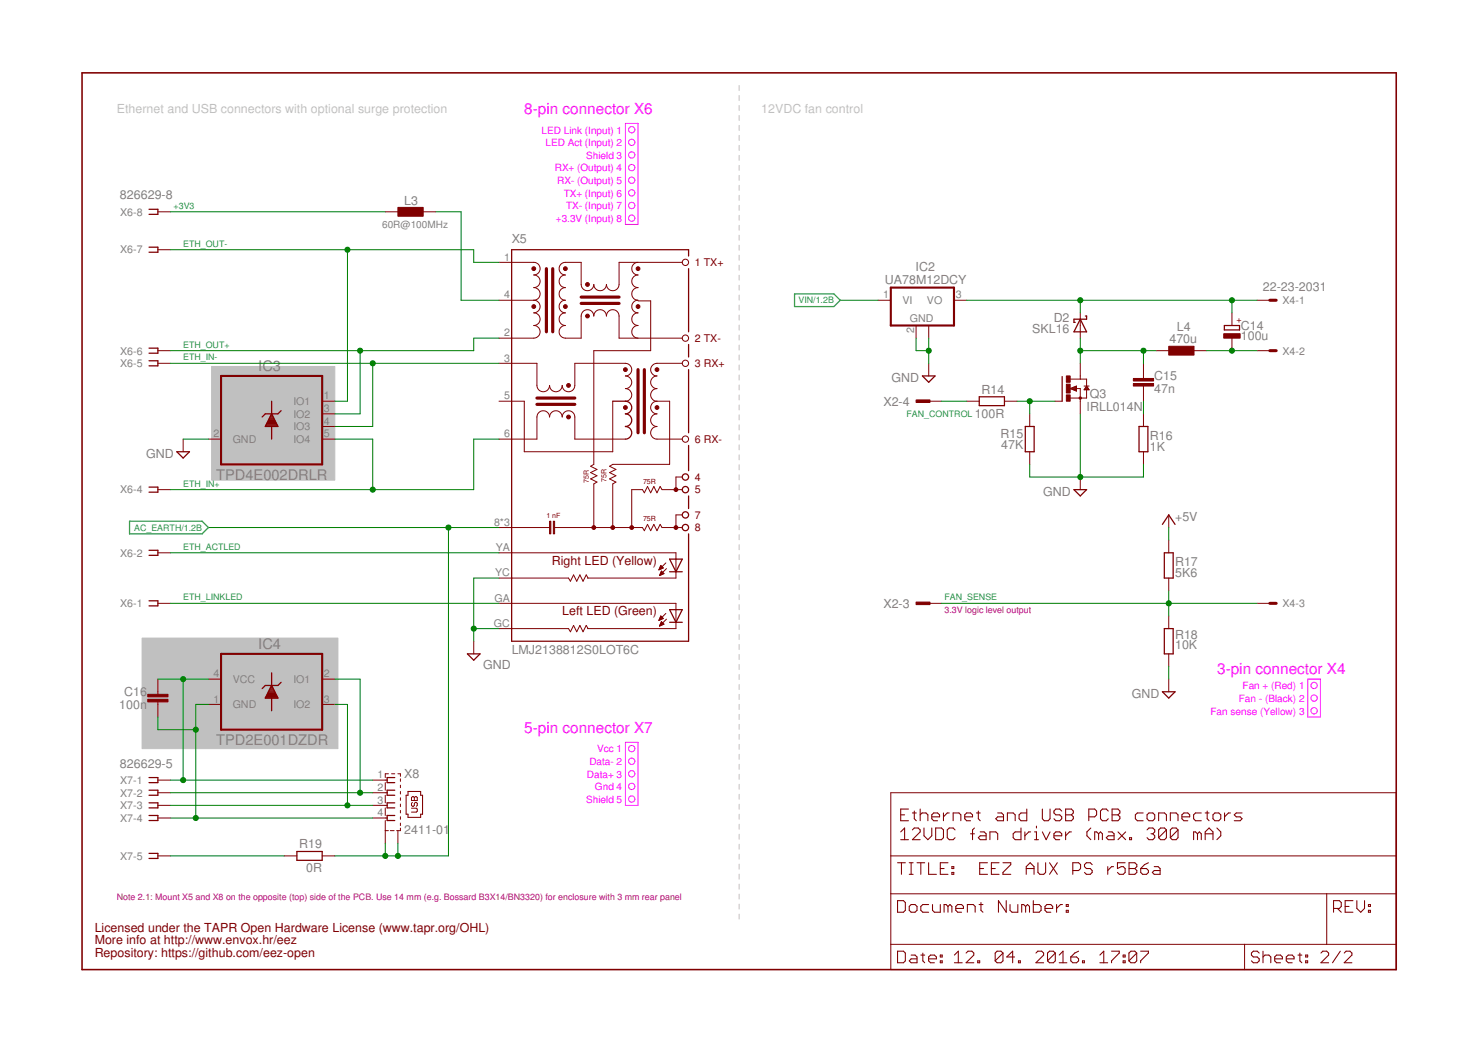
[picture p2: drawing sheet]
<svg xmlns="http://www.w3.org/2000/svg" width="297mm" height="210mm" viewBox="0 0 297 210" stroke-linecap="round" stroke-linejoin="round" font-family="sans-serif">
<g fill="none" stroke="#c0c0c0" stroke-width=".2">
<path d="M148.5 17.2v1M148.5 19.2v1M148.5 21.2v1M148.5 23.2v1M148.5 25.2v1M148.5 27.2v1M148.5 29.2v1M148.5 31.2v1M148.5 33.3v.9M148.5 35.3v1M148.5 37.3v1M148.5 39.3v1"/>
<path d="M148.5 41.3v1M148.5 43.3v1M148.5 45.3v1M148.5 47.3v1M148.5 49.3v1M148.5 51.3v1M148.5 53.3v1M148.5 55.3v1M148.5 57.3v1M148.5 59.3v1M148.5 61.3v1.1M148.5 63.4v1"/>
<path d="M148.5 65.4v1M148.5 67.4v1M148.5 69.4v1M148.5 71.4v1M148.5 73.4v1M148.5 75.4v1M148.5 77.4v1M148.5 79.4v1M148.5 81.4v1M148.5 83.4v1M148.5 85.4v1M148.5 87.4v1.1"/>
<path d="M148.5 89.5v.9M148.5 91.5v1M148.5 93.5v1M148.5 95.5v1M148.5 97.5v1M148.5 99.5v1M148.5 101.5v1M148.5 103.5v1M148.5 105.5v1M148.5 107.5v1M148.5 109.5v1M148.5 111.5v1"/>
<path d="M148.5 113.5v1M148.5 115.5v1M148.5 117.5v1.1M148.5 119.5v1.1M148.5 121.6v1M148.5 123.6v1M148.5 125.6v1M148.5 127.6v1M148.5 129.6v1M148.5 131.6v1M148.5 133.6v1M148.5 135.6v1"/>
<path d="M148.5 137.6v1M148.5 139.6v1M148.5 141.6v1M148.5 143.6v1.1M148.5 145.6v1M148.5 147.7v1M148.5 149.7v1M148.5 151.7v1M148.5 153.7v1M148.5 155.7v1M148.5 157.7v1M148.5 159.7v1"/>
<path d="M148.5 161.7v1M148.5 163.7v1M148.5 165.7v1M148.5 167.7v1M148.5 169.7v1M148.5 171.7v1M148.5 173.7v1.1M148.5 175.7v1.1M148.5 177.8v1M148.5 179.8v1M148.5 181.8v1M148.5 183.8v1"/>
</g>
<g fill="#c0c0c0" stroke="#c0c0c0" stroke-width=".2">
<path d="M42.5 73.7h24.8v22.8h-24.8z"/>
<path d="M28.6 128.3h39.3v22.2h-39.3z"/>
</g>
<g fill="none" stroke="#800000" stroke-width=".21">
<path d="M82 159.1h2.5v.8h.4v3.8h-.4v.6h-2.5v-.6h-.4v-3.8h.4zM180.4 173.5h1.5M181 163.8h.8M181 167.3l.8-.8v2.3M181 168.8h1.6M181.2 173.5v2.3M182.6 162.7h-1.6v2.3h1.6M182.7 173.5h.8M182.7 175.8h.8M183.1 173.5v2.3M183.4 163.4h.7M183.4 166.9l.3-.4h.8l.4 .4v.4l-1.5 1.5h1.5"/>
<path d="M183.7 163.1v1.5l.4 .4M184.3 173.5h1.5M184.9 163.8l.4-.4h.8l.4 .4v1.2M184.9 162.7v2.3M185.1 173.5v2.3M185.7 166.5v1.5l.8 .8 .8-.8v-1.5M186.6 173.5v2.3h1.6M187.3 164.2h1.5v-.4l-.4-.4h-.8l-.3 .4v.8l.3 .4h.8M188 166.5h1.2l.4 .4v1.5l-.4 .4h-1.2zM189 174.6h.7M189.6 163.4v1.6M190.5 173.5h-1.5v2.3h1.5"/>
<path d="M190.8 163.4h-.4l-.8 .8M191.3 175.4h.4v.4h-.4zM191.3 174.2h.4v.4h-.4zM191.6 165v-1.6h1.1l.4 .4v1.2M191.9 166.9l-.3-.4h-.8l-.4 .4v1.5l.4 .4h.8l.3-.4M193.9 164.2h1.6v-.4l-.4-.4h-.8l-.4 .4v.8l.4 .4h.8M195.1 167.6h.7M195.8 166.5l-.3 .4v1.9M196.2 163.4h.8M196.6 163.1v1.5l.4 .4M196.9 174.6h.8M197 167.3h.8l.4 .3v1.2h-1.2l-.4-.4 .4-.4h1.2"/>
<path d="M198.5 173.5h-1.6v2.3h1.6M198.9 168.8v-1.5h1.2l.4 .3v1.2M199.2 174.6h.8M200.5 163.4h.8l.4 .4v1.2h-1.2l-.4-.4 .4-.4h1.2M200.8 173.5h-1.6v2.3h1.6M201.6 173.5h1.5v.3l-1.5 1.6v.4h1.5M202.5 165v-1.6h1.1l.4 .4v1.2M205.2 166.5v2.3h-1.2l-.4-.4v-.8l.4-.3h1.2M206 167.3v1.5M206.2 174.6h1.6M206.2 175.8v-1.6l.8-.7 .8 .7v1.6M206.4 162.7v2.3h-1.2l-.4-.4v-.8l.4-.4h1.2"/>
<path d="M207.1 167.3h-.3l-.8 .7M207.9 168.8h.8M207.9 167.3h.4v1.5M208.3 166.1v.4M208.6 173.5v1.9l.4 .4h.8l.3-.4v-1.9M209.5 162.7v1.9l.4 .4h.8l.3-.4v-1.9M209.5 167.3l.7 1.5 .8-1.5M210.9 173.5l1.6 2.3M211.8 168h1.6v-.4l-.4-.3h-.8l-.4 .3v.8l.4 .4h.8M212.5 173.5l-1.6 2.3M213.4 163.1l-.4-.4h-.8l-.4 .4v.3l.4 .4h.8l.4 .4v.4l-.4 .4h-.8l-.4-.4M214.2 162.7h1.1l.4 .4v.3l-.4 .4 .4 .4v.4l-.4 .4h-1.1z"/>
<path d="M214.2 163.8h1.1M214.2 167.3v1.5M215.3 167.3h-.4l-.7 .7M215.6 175h1.2l.4-.4v-.8l-.4-.3h-1.2v2.3M218.8 164.2h1.2l.4-.4v-.7l-.4-.4h-1.2v2.3M219.2 166.5l-.8 .8v.7l.8 .8M219.5 173.8l-.4-.3h-.8l-.3 .3v.4l.3 .4h.8l.4 .4v.4l-.4 .4h-.8l-.3-.4M220.8 167.6l-.4-.3h-.4v1.5M220.8 167.6v1.2M220.8 167.6l.4-.3 .4 .3v1.2M222.6 174.2v1.6M222.7 163.1l-.4-.4h-.7l-.4 .4v1.5l.4 .4h.7l.4-.4"/>
<path d="M222.7 167.3h.8l.4 .3v1.2h-1.2l-.4-.4 .4-.4h1.2M223.5 162.7h1.2l.4 .4v.3l-.4 .4 .4 .4v.4l-.4 .4h-1.2zM223.5 163.8h1.2M223.8 174.2h-.4l-.8 .8M224.7 167.3l1.5 1.5M226.1 173.5h-1.5v1.1l.7-.4h.4l.4 .4v.8l-.4 .4h-.7l-.4-.4M226.2 167.3l-1.5 1.5M226.9 173.5h1.2l.4 .3v.4l-.4 .4 .4 .4v.4l-.4 .4h-1.2zM226.9 174.6h1.2M227 168.4h.4v.4h-.4zM229.3 174.6h1.1l.4 .4v.4l-.4 .4h-.8l-.3-.4zM229.7 163.4h-1.1l-.4 .4v.8l.4 .4h1.1"/>
<path d="M230.5 166.9l.4-.4h.8l.4 .4v.4l-.4 .3M230.8 173.5l-.8 .3-.7 .8M230.9 163.4h.8l.4 .4v.8l-.4 .4h-.8l-.4-.4v-.8zM231.3 167.6h.4M231.7 167.6l.4 .4v.4l-.4 .4h-.8l-.4-.4M232 174.2h.7l.5 .4v1.2h-1.2l-.4-.4 .4-.4h1.2M232.9 165v-1.6h1.1l.4 .4v1.2M234.4 166.9l-.4-.4h-.7l-.4 .4v1.5M234.4 166.9v1.5l-.4 .4h-.7l-.4-.4M234.4 166.9l-1.5 1.5M235.2 165v-1.6h1.2l.3 .4v1.2M236.7 166.9l-.3-.4h-.8l-.4 .4v1.5"/>
<path d="M236.7 166.9v1.5l-.3 .4h-.8l-.4-.4M236.7 166.9l-1.5 1.5M237.5 164.2h1.6v-.4l-.4-.4h-.8l-.4 .4v.8l.4 .4h.8M240.7 167.6l-.4-.3h-.4v1.5M240.7 167.6v1.2M240.7 167.6l.3-.3 .4 .3v1.2M241.4 163.4h-1.1l-.4 .4v.8l.4 .4h1.1M242.2 163.4h.8M242.2 168.8v-1.5l.8-.8 .8 .8v1.5M242.2 167.6h1.6M242.6 163.1v1.5l.4 .4M243.8 163.8l.4-.4h.7l.4 .4v.8l-.4 .4h-.7l-.4-.4z"/>
<path d="M244.6 166.5l.7 .8v.7l-.7 .8M246.1 163.4v1.6M247.3 163.4h-.4l-.8 .8M249.6 163.4h-1.1l-.4 .4 .4 .4h.7l.4 .4-.4 .4h-1.1M180.4 181.1h1.2l.3 .4v1.5l-.3 .4h-1.2zM180.4 191.2h1.2l.3 .4v1.6l-.3 .4h-1.2zM182.7 182.2l.4-.3h.8l.4 .3v.8l-.4 .4h-.8l-.4-.4zM183.1 192h.8l.4 .4v1.2h-1.2l-.4-.4 .4-.4h1.2M185.1 192h.7M185.5 191.6v1.6l.3 .4M186.6 192.8h1.6v-.4l-.4-.4h-.8l-.4 .4v.8l.4 .4h.8M186.6 181.9h-1.1l-.4 .3v.8l.4 .4h1.1"/>
<path d="M187.4 181.9v1.1l.4 .4h1.2v-1.5M189 193.2h.4v.4h-.4zM189 192h.4v.4h-.4zM190.5 182.2l-.4-.3h-.4v1.5M190.5 182.2l.4-.3 .4 .3v1.2M190.5 182.2v1.2M191.8 193.6h1.6M191.8 192l.8-.8v2.4M192.1 182.6h1.5v-.4l-.3-.3h-.8l-.4 .3v.8l.4 .4h.8M194.2 191.6l.3-.4h.8l.4 .4v.4l-1.5 1.6h1.5M194.4 183.4v-1.5h1.2l.4 .3v1.2M196.5 193.2h.4v.4h-.4z"/>
<path d="M196.8 181.9h.7M197.1 181.5v1.5l.4 .4M201.6 191.6v1.6l-.4 .4h-.8l-.4-.4M201.6 191.6l-.4-.4h-.8l-.4 .4v1.6M201.6 191.6l-1.6 1.6M202.2 181.1v2.3l-1.5-2.3v2.3M203 181.9v1.1l.4 .4h1.2v-1.5M203.9 192.4h-1.6l1.2-1.2v2.4M204.7 193.2h.4v.4h-.4zM206.1 182.2l-.4-.3h-.4v1.5M206.1 182.2v1.2M206.1 182.2l.4-.3 .4 .3v1.2"/>
<path d="M207.7 181.1v2.3h1.2l.3-.4v-.8l-.3-.3h-1.2M208.2 191.6l.4-.4h.8l.3 .4v.4l-1.5 1.6h1.5M210 182.6h1.6v-.4l-.4-.3h-.8l-.4 .3v.8l.4 .4h.8M212.1 191.6l-1.6 1.6M212.1 191.6v1.6l-.4 .4h-.8l-.4-.4M212.1 191.6l-.4-.4h-.8l-.4 .4v1.6M212.3 181.9v1.5M212.9 193.6h1.5M212.9 192l.7-.8v2.4M213.5 181.9h-.4l-.8 .7M214.3 183h.4v.4h-.4zM214.3 181.9h.4v.3h-.4z"/>
<path d="M215.2 192.4h1.2l.4 .4v.4l-.4 .4h-.8l-.4-.4zM216.8 191.2l-.8 .4-.8 .8M217.6 193.2h.3v.4h-.3zM221 193.6h1.6M221 192l.8-.8v2.4M223.4 191.2h1.5v.4l-1.5 1.6v.4M225.7 193.2h.4v.4h-.4zM225.7 192h.4v.4h-.4zM228.5 191.6v1.6l-.4 .4h-.8l-.4-.4M228.5 191.6l-.4-.4h-.8l-.4 .4v1.6M228.5 191.6l-1.6 1.6M229.2 191.2h1.6v.4l-1.6 1.6v.4"/>
<path d="M253.1 191.6l-.4-.4h-.8l-.4 .4v.4l.4 .4h.8l.4 .4v.4l-.4 .4h-.8l-.4-.4M253.8 192.4l.4-.4h.8l.4 .4v1.2M253.8 191.2v2.4M256.2 192.8h1.5v-.4l-.4-.4h-.7l-.4 .4v.8l.4 .4h.7M258.5 192.8h1.6v-.4l-.4-.4h-.8l-.4 .4v.8l.4 .4h.8M260.9 192h.7M261.2 191.6v1.6l.4 .4M262.4 193.2h.4v.4h-.4zM262.4 192h.4v.4h-.4zM265.5 191.6l.4-.4h.7l.4 .4v.4l-1.5 1.6h1.5M268 182.6h1.2l.4-.4v-.7l-.4-.4h-1.2v2.3M268.8 182.6l.8 .8"/>
<path d="M269.4 191.2l-1.6 2.4M270.2 191.6l.3-.4h.8l.4 .4v.4l-1.5 1.6h1.5M270.3 182.2h.8M271.9 181.1h-1.6v2.3h1.6M272.7 181.1v1.5l.8 .8 .7-.8v-1.5M275 183h.4v.4h-.4zM275 181.9h.4v.3h-.4z"/>
</g>
<g fill="#800000" stroke="#800000" stroke-width=".2">
<path d="M234.9 69.6h5.1v1.8h-5.1z"/>
<path d="M227.8 76.1h4v.5h-4z"/>
<path d="M227.8 77.1h4v.5h-4z"/>
<path d="M214.3 79.4h.8v1.3h-.8z"/>
<path d="M214.3 75.6h.8v1.3h-.8z"/>
<path d="M214.3 77.2h.8v1.8h-.8z"/>
<path d="M110.4 104.8h.3v2.5h-.3z"/>
<path d="M111.2 104.8h.3v2.5h-.3z"/>
<path d="M80 41.7h5v1.8h-5z"/>
<path d="M245.9 67.1h3.3v.9h-3.3z"/>
<path d="M184.1 121.1h2.8v.5h-2.8z"/>
<path d="M184.1 80.4h2.8v.5h-2.8z"/>
<path d="M29.7 139.6h4.1v.5h-4.1z"/>
<path d="M29.7 140.6h4.1v.5h-4.1z"/>
</g>
<g fill="none" stroke="#800000" stroke-width=".2">
<path d="M31.7 42.6h2.6M31.7 50.2h2.6M77.4 42.6h2.6M85 42.6h2.6M100.3 52.7h7a1.27 1.27 0 0 1 1.3 1.3 1.27 1.27 0 0 1-1.3 1.3 1.27 1.27 0 0 1 1.3 1.3 1.27 1.27 0 0 1-1.3 1.2 1.27 1.27 0 0 1 1.3 1.3 1.27 1.27 0 0 1-1.3 1.3M128.2 52.7a1.27 1.27 0 0 0-1.2 1.3 1.27 1.27 0 0 0 1.2 1.3 1.27 1.27 0 0 0-1.2 1.3 1.27 1.27 0 0 0 1.2 1.2 1.27 1.27 0 0 0-1.2 1.3 1.27 1.27 0 0 0 1.2 1.3 1.27 1.27 0 0 0-1.2 1.2 1.27 1.27 0 0 0 1.2 1.3 1.27 1.27 0 0 0-1.2 1.3 1.27 1.27 0 0 0 1.2 1.2 1.27 1.27 0 0 0-1.2 1.3 1.27 1.27 0 0 0 1.2 1.3M137.1 52.7h-12.7v4.5a1.27 1.27 0 0 1-1.3 1.2 1.27 1.27 0 0 1-1.2-1.2 1.27 1.27 0 0 1-1.3 1.2 1.27 1.27 0 0 1-1.3-1.2 1.27 1.27 0 0 1-1.2 1.2 1.27 1.27 0 0 1-1.3-1.2v-4.5h-3.2a1.27 1.27 0 0 0-1.2 1.3 1.27 1.27 0 0 0 1.2 1.3 1.27 1.27 0 0 0-1.2 1.3 1.27 1.27 0 0 0 1.2 1.2 1.27 1.27 0 0 0-1.2 1.3 1.27 1.27 0 0 0 1.2 1.3 1.27 1.27 0 0 0-1.2 1.2 1.27 1.27 0 0 0 1.2 1.3 1.27 1.27 0 0 0-1.2 1.3 1.27 1.27 0 0 0 1.2 1.2 1.27 1.27 0 0 0-1.2 1.3 1.27 1.27 0 0 0 1.2 1.3h3.2v-4.5a1.27 1.27 0 0 1 1.3-1.2 1.27 1.27 0 0 1 1.2 1.2 1.27 1.27 0 0 1 1.3-1.2 1.27 1.27 0 0 1 1.3 1.2 1.27 1.27 0 0 1 1.2-1.2 1.27 1.27 0 0 1 1.3 1.2v4.5h12.7M31.7 70.5h2.6M31.7 73h2.6M100.3 73h7.6v4.5a1.27 1.27 0 0 0 1.3 1.3 1.27 1.27 0 0 0 1.2-1.3 1.27 1.27 0 0 0 1.3 1.3 1.27 1.27 0 0 0 1.3-1.3 1.27 1.27 0 0 0 1.3 1.3 1.27 1.27 0 0 0 1.2-1.3v-4.5h10.2a1.27 1.27 0 0 1 1.3 1.3 1.27 1.27 0 0 1-1.3 1.3 1.27 1.27 0 0 1 1.3 1.3 1.27 1.27 0 0 1-1.3 1.2 1.27 1.27 0 0 1 1.3 1.3 1.27 1.27 0 0 1-1.3 1.3M100.3 60.4h7M107.3 60.4a1.27 1.27 0 0 1 1.3 1.2 1.27 1.27 0 0 1-1.3 1.3 1.27 1.27 0 0 1 1.3 1.3 1.27 1.27 0 0 1-1.3 1.2 1.27 1.27 0 0 1 1.3 1.3 1.27 1.27 0 0 1-1.3 1.3h-7"/>
<path d="M128.2 60.5h2.6v10h-11.5v22.9l-.6 .3 1.3 .7-1.3 .6 1.3 .7-1.3 .6 1.3 .6-.7 .4v8.8M137.1 73h-5.1a1.27 1.27 0 0 0-1.2 1.3 1.27 1.27 0 0 0 1.2 1.3 1.27 1.27 0 0 0-1.2 1.3 1.27 1.27 0 0 0 1.2 1.2 1.27 1.27 0 0 0-1.2 1.3 1.27 1.27 0 0 0 1.2 1.3M176.5 60.4h2.5M184.1 65.4v2.6M186.6 65.4v2.6M186.6 73v2.6M191.7 60.4h2.6M215.1 78.1l1.2-.5v1zM215.1 76.2h3.3v1.4M215.2 78.2h1.1M215.2 78.1h1.1M215.5 78.3h.8"/>
<path d="M215.5 78h.8M215.8 78.4h.5M215.8 77.8h.5M216.1 78.5h.2M216.2 77.7h.1M216.2 78.1h.9v5.1M217.1 62.9v5.1M217.1 73v3.2M217.9 77.6h1M217.9 78.3h.9M218 78.2h.8M218.1 78.1h.6"/>
<path d="M218.2 78h.4M218.2 77.8h.3M218.3 77.7h.1M218.4 78.3v1.7h-3.3M218.4 77.6l.5 .8h-1zM229.8 73v3.1M229.8 77.6v3.1M232.3 70.5h2.6M240 70.5h2.5M247.6 62.9v2.5M247.6 68v2.5M252.7 70.5h2.5"/>
<path d="M252.7 60.4h2.5M31.7 98.4h2.6M36.8 88.3v2.5M41.9 88.3h2.5M64.7 80.7h2.6M64.7 88.3h2.6M64.7 83.2h2.6M64.7 85.7h2.6M100.3 88.3h7.6v-4.5a1.27 1.27 0 0 1 1.3-1.2 1.27 1.27 0 0 1 1.2 1.2 1.27 1.27 0 0 1 1.3-1.2 1.27 1.27 0 0 1 1.3 1.2 1.27 1.27 0 0 1 1.3-1.2 1.27 1.27 0 0 1 1.2 1.2v4.5h10.2M100.3 80.7h5.1v10.1h17.7v-10.1M132 80.7a1.27 1.27 0 0 0-1.2 1.2 1.27 1.27 0 0 0 1.2 1.3 1.27 1.27 0 0 0-1.2 1.3 1.27 1.27 0 0 0 1.2 1.2 1.27 1.27 0 0 0-1.2 1.3 1.27 1.27 0 0 0 1.2 1.3h5.1M132 80.7h2.6v12.7h-11.5l-.6 .3 1.3 .7-1.3 .6 1.3 .7-1.3 .6 1.3 .6-.7 .4v8.8"/>
<path d="M137.1 95.9h-1.3v2.5M137.1 98.4h-4l-.4-.6-.7 1.3-.6-1.3-.6 1.3-.7-1.3-.6 1.3-.4-.7h-2.1v7.7M186.6 80.7h2.6M194.3 80.7h2.5M201.9 80.7h2.5M206.9 83.2v2.5M206.9 90.8v2.6M212 80.7h1.5M217.1 95.9v2.5M229.8 83.2v2.5M229.8 90.8v2.6M31.7 111.1h2.6"/>
<path d="M100.3 116.2h14l.3 .7 .7-1.3 .6 1.3 .6-1.3 .7 1.3 .6-1.3 .4 .6M100.3 111.1h35.5v5.1h-17.7M100.3 106.1h10.1M111.5 106.1h17.6l.4 .6 .6-1.3 .7 1.3 .6-1.3 .6 1.3 .7-1.3 .4 .7h4M132.5 114.5h.1M132.5 114.4h.4M132.5 115.7h.1M132.6 114.3h.6M132.6 114.1h.6M132.6 115.6h.3M132.7 114h.4M132.7 115.5h.4"/>
<path d="M132.7 113.9h.3M132.7 115.3h.7M132.8 113.8h.1M132.8 115.2h.5M132.8 113.7l.5 .5-.9 .4zM132.8 115.1h.4M132.9 115h.2M132.9 114.9h.1M133.4 115.3l-.5-.5-.4 .9M133.4 115.3l-.9 .4M133.8 113.2l-1.4 1.4M133.9 114.3l-1.4 1.4"/>
<path d="M137.1 103.5h-1.3v2.6M234.9 103.5v2.6M234.9 108.6v2.5M234.9 116.2v2.6M31.7 121.3h2.6M31.7 136.5v3.1M41.9 136.5h2.5M64.7 136.5h2.6M95.2 128.9v2.6M100.3 121.3h35.5v5.1h-17.7M100.3 126.4h14l.3 .6 .7-1.2 .6 1.2 .6-1.2 .7 1.2 .6-1.2 .4 .6M132.5 124.6h.2"/>
<path d="M132.5 124.5h.4M132.6 124.4h.6M132.6 125.8h.1M132.6 124.3h.6M132.6 125.7h.3M132.7 124.1h.4M132.7 125.6h.5M132.7 124h.3M132.7 125.5h.7M132.8 123.9h.1M132.8 125.3h.5M132.8 123.8l.5 .6-.9 .3z"/>
<path d="M132.8 125.2h.4M132.9 125.1h.2M132.9 125l-.4 .9M132.9 125l.5 .5-.9 .4M132.9 125h.1M133.8 123.3l-1.4 1.4M133.9 124.5l-1.4 1.4M186.6 121.3h2.6M234.9 123.8v2.6M234.9 131.5v2.5M234.9 136.5v2.6M252.7 121.3h2.5"/>
<path d="M31.7 159.4h2.6M31.7 156.8h2.6M31.7 141.1v3.1M41.9 141.6h2.5M64.7 141.6h2.6M74.9 159.4h2.9M74.9 156.8h2.9M77.4 157.4v1.5M77.4 159.9v1.5M78.1 155.6h-.7v.7M78.7 155.6h.6M80 155.6h.5v.5"/>
<path d="M80.5 156.6v.5M80.5 157.9v.5M80.5 159.1v.5M179 159.4h101.6v35.5h-101.6zM31.7 164.5h2.6M31.7 161.9h2.6M31.7 172.1h2.6M57.1 172.1h2.6M64.7 172.1h2.6M74.9 164.5h2.9M74.9 161.9h2.9M77.4 167h.7"/>
<path d="M77.4 162.4v1.6M77.4 165v4.5M78.4 167h.8M80 167v2.5M80.5 166.5v.5h-.8M80.5 160.4v.5M80.5 161.7v.5M80.5 162.9v.5M80.5 164.2v.5M80.5 165.5v.5M82.7 162.5h1l.2 .2v.4l-.2 .2h-1M82.7 160.4l.2-.2 .4 .2 .4-.2 .2 .2v.6h-1.2z"/>
<path d="M82.9 161.3l-.2 .2v.4l.4 .2 .2-.2v-.4l.4-.2 .2 .2v.4l-.2 .2M83.3 160.4v.6M179 172.1h101.6M179 179.7h101.6M266.6 179.7v10.2M179 189.9h101.6M250.1 189.9v5"/>
<circle cx="137.8" cy="52.7" r=".64"/>
<circle cx="137.8" cy="68" r=".64"/>
<circle cx="137.8" cy="73" r=".64"/>
<circle cx="137.8" cy="88.3" r=".64"/>
</g>
<path d="M255.2 60.4h1.3M255.2 70.5h1.3M255.2 121.3h1.3" fill="none" stroke="#800000" stroke-width=".61"/>
<g fill="none" stroke="#800000" stroke-width=".25">
<path d="M30 42.1h1.7v1h-1.7M30 49.7h1.7v1h-1.7M138.4 51.5v-1.3h-35.6v78.7h35.6v-21.6M138.4 54v12.7M30 70h1.7v1h-1.7M30 72.5h1.7v1.1h-1.7M138.4 69.3v2.5M138.4 74.3v12.7M185.4 75.6h2.5l-1.3 1.3zM196.8 79.8h5.1v1.8h-5.1zM213.5 75.7v5M217.1 64.2l1.3 2.5h-2.6z"/>
<path d="M218.1 63.5h.3v.7h-2.6v.6h.3M246.1 65.4h3v.9h-3zM30 97.9h1.7v1.1h-1.7M35.5 90.8h2.6l-1.3 1.3zM53.4 85.6h2.4M53.5 85.4h2.2M53.6 85.2h2M53.7 85h1.8M53.8 84.7h1.6M53.9 84.5h1.3M54 84.3h1.1M54.1 84.1h.9"/>
<path d="M54.3 83.8h.6M54.4 83.6h.4M54.5 83.4h.2M54.6 83.2l1.3 2.5h-2.6zM54.6 80.7v2.5M54.6 85.7v2.6M56.5 82.6l-.6 .6h-2.6l-.6 .6M123.1 80.7h2.6a1.27 1.27 0 0 1 1.3 1.2 1.27 1.27 0 0 1-1.3 1.3 1.27 1.27 0 0 1 1.3 1.3 1.27 1.27 0 0 1-1.3 1.2 1.27 1.27 0 0 1 1.3 1.3 1.27 1.27 0 0 1-1.3 1.3M138.4 89.6v5M138.4 99.7v2.6M206.1 85.7h1.7v5.1h-1.7zM215.8 98.4h2.6l-1.3 1.3z"/>
<path d="M228.9 85.7h1.8v5.1h-1.8zM30 110.6h1.7v1.1h-1.7M134.6 112.4h2.5l-1.3 2.6zM134.6 115h2.5M233.6 105.4l1.3-1.9 1.3 1.9M234 111.1h1.8v5.1h-1.8zM30 120.8h1.7v1h-1.7M53.6 139.8h2M53.7 139.6h1.8M53.8 139.4h1.6M53.9 139.2h1.4M54 139h1.2"/>
<path d="M54.1 138.7h.9M54.2 138.5h.7M54.3 138.3h.5M54.5 138.1h.2M54.6 135.3v2.5M54.6 137.8l1.3 2.6h-2.6zM56.5 137.2l-.6 .6h-2.6l-.6 .7M93.9 131.5h2.6l-1.3 1.2zM134.6 122.6h2.5l-1.3 2.5zM134.6 125.1h2.5M233.6 139.1h2.6l-1.3 1.3zM234 126.4h1.8v5.1h-1.8z"/>
<path d="M30 156.3h1.7v1.1h-1.7M30 158.9h1.7v1h-1.7M53.3 140.3h2.5M53.4 140.1h2.3M54.6 140.4v2.5M79.3 156.3h-1.5v1.1h1.5M79.3 158.9h-1.5v1h1.5M30 161.4h1.7v1h-1.7M30 164h1.7v1h-1.7M30 171.6h1.7v1h-1.7M59.7 171.2h5v1.8h-5zM79.3 161.4h-1.5v1h1.5"/>
<path d="M79.3 164h-1.5v1h1.5"/>
<circle cx="137.8" cy="98.4" r=".64"/>
<circle cx="137.8" cy="95.9" r=".64"/>
<circle cx="137.8" cy="103.5" r=".64"/>
<circle cx="137.8" cy="106.1" r=".64"/>
</g>
<g fill="none" stroke="#800000" stroke-width=".42">
<path d="M179 57.8h12.7v7.6h-12.7zM44.4 75.6h20.3v17.8h-20.3zM44.4 131.5h20.3v15.2h-20.3z"/>
<circle cx="217.1" cy="80" r=".13"/>
</g>
<path d="M109.8 54v12.7M111.1 54v12.7M116.8 59.7h7.6M116.8 61h7.6M128.2 74.3v12.7M129.5 74.3v12.7M107.9 81.3h7.6M107.9 80h7.6" fill="none" stroke="#800000" stroke-width=".63"/>
<g fill="#800000" stroke="#800000" stroke-width=".2">
<circle cx="107.3" cy="54" r=".38"/>
<circle cx="107.3" cy="61.6" r=".38"/>
<circle cx="113.6" cy="54" r=".38"/>
<circle cx="113.6" cy="61.6" r=".38"/>
<circle cx="118.1" cy="63.5" r=".38"/>
<circle cx="118.1" cy="57.2" r=".38"/>
<circle cx="132" cy="74.3" r=".38"/>
<circle cx="132" cy="81.9" r=".38"/>
<circle cx="125.7" cy="74.3" r=".38"/>
<circle cx="125.7" cy="81.9" r=".38"/>
<circle cx="114.3" cy="83.8" r=".38"/>
<circle cx="114.3" cy="77.5" r=".38"/>
<circle cx="123.1" cy="106.1" r=".38"/>
<circle cx="119.3" cy="106.1" r=".38"/>
<circle cx="127" cy="106.1" r=".38"/>
<circle cx="135.8" cy="106.1" r=".38"/>
<circle cx="135.8" cy="98.4" r=".38"/>
<circle cx="128.2" cy="54" r=".38"/>
<circle cx="128.2" cy="61.6" r=".38"/>
</g>
<path d="M16.5 14.6h264.1v180.3h-264.1z" fill="none" stroke="#800000" stroke-width=".32"/>
<g fill="none" stroke="#008000" stroke-width=".2">
<path d="M34.3 50.2h60.9v2.5h5.1M34.3 42.6h43.1M69.8 50.2v30.5h-2.5M87.6 42.6h5.1v17.8h7.6M34.3 73h66M72.4 70.5v12.7h-5.1M74.9 73v12.7h-7.6M100.3 68h-5.1v2.5h-60.9M168.9 60.4h7.6M184.1 68v2.5h2.5M186.6 68v5M194.3 60.4h58.4"/>
<path d="M217.1 60.4v2.5M217.1 68v5M217.1 70.5h15.2M229.8 70.5v2.5M242.5 70.5h10.2M247.6 60.4v2.5M36.8 88.3h5.1M67.3 88.3h7.6v10.1M100.3 88.3h-5.1v10.1h-60.9M189.2 80.7h5.1M204.4 80.7h7.6M206.9 93.4v2.5h22.9v-2.5"/>
<path d="M206.9 80.7v2.5M217.1 83.2v12.7M229.8 80.7v2.5M34.3 111.1h66M41.9 106.1h58.4M90.1 106.1v66h-22.8M100.3 116.2h-5.1v12.7M234.9 106.1v2.5M234.9 118.8v5M31.7 136.5h10.2M34.3 121.3h66M36.8 136.5v20.3"/>
<path d="M67.3 136.5h5.1v22.9M95.2 126.4h5.1M189.2 121.3h63.5M234.9 134v2.5M31.7 144.2v2.5h7.6M34.3 156.8h40.6M34.3 159.4h40.6M41.9 141.6h-2.6v22.9M67.3 141.6h2.5v20.3M34.3 172.1h22.8M34.3 161.9h40.6M34.3 164.5h40.6"/>
<path d="M77.4 169.5v2.6M80 169.5v2.6"/>
</g>
<g fill="#008000" stroke="#008000" stroke-width=".2">
<circle cx="217.1" cy="95.9" r=".51"/>
<circle cx="186.6" cy="70.5" r=".51"/>
<circle cx="95.2" cy="126.4" r=".51"/>
<circle cx="80" cy="172.1" r=".51"/>
<circle cx="77.4" cy="172.1" r=".51"/>
<circle cx="90.1" cy="106.1" r=".51"/>
<circle cx="69.8" cy="50.2" r=".51"/>
<circle cx="72.4" cy="70.5" r=".51"/>
<circle cx="74.9" cy="98.4" r=".51"/>
<circle cx="74.9" cy="73" r=".51"/>
<circle cx="206.9" cy="80.7" r=".51"/>
<circle cx="217.1" cy="70.5" r=".51"/>
<circle cx="229.8" cy="70.5" r=".51"/>
<circle cx="217.1" cy="60.4" r=".51"/>
<circle cx="247.6" cy="60.4" r=".51"/>
<circle cx="247.6" cy="70.5" r=".51"/>
<circle cx="234.9" cy="121.3" r=".51"/>
<circle cx="36.8" cy="156.8" r=".51"/>
<circle cx="36.8" cy="136.5" r=".51"/>
<circle cx="72.4" cy="159.4" r=".51"/>
<circle cx="69.8" cy="161.9" r=".51"/>
<circle cx="39.3" cy="164.5" r=".51"/>
<circle cx="39.3" cy="146.7" r=".51"/>
</g>
<g fill="none" stroke="#f0f" stroke-width=".2">
<path d="M125.7 24.8h2.5v20.3h-2.5zM262.8 136.5h2.6v7.7h-2.6zM125.7 149.2h2.5v12.7h-2.5z"/>
<circle cx="127" cy="38.8" r=".64"/>
<circle cx="127" cy="31.2" r=".64"/>
<circle cx="127" cy="28.6" r=".64"/>
<circle cx="127" cy="26.1" r=".64"/>
<circle cx="127" cy="33.7" r=".64"/>
<circle cx="127" cy="36.2" r=".64"/>
<circle cx="127" cy="43.9" r=".64"/>
<circle cx="127" cy="41.3" r=".64"/>
<circle cx="264.1" cy="137.8" r=".64"/>
<circle cx="127" cy="150.5" r=".64"/>
<circle cx="127" cy="155.6" r=".64"/>
<circle cx="127" cy="158.1" r=".64"/>
<circle cx="127" cy="153.1" r=".64"/>
<circle cx="264.1" cy="140.4" r=".64"/>
<circle cx="264.1" cy="142.9" r=".64"/>
<circle cx="127" cy="160.7" r=".64"/>
</g>
<path d="M159.7 59.1h7.9l1.3 1.3-1.3 1.2h-7.9zM26 104.8h14.6l1.3 1.3-1.3 1.2h-14.6z" fill="none" stroke="#008080" stroke-width=".25"/>
<g font-size="3.1" fill="#f0f">
<text x="105.4" y="22.9">8-pin connector X6</text>
<text x="244.6" y="135.5">3-pin connector X4</text>
<text x="105.4" y="147.3">5-pin connector X7</text>
</g>
<g font-size="2.9" fill="#808080">
<text x="51.9" y="74.6">IC3</text>
<text x="43.5" y="96.5">TPD4E002DRLR</text>
<text x="51.9" y="130.4">IC4</text>
<text x="43.5" y="149.9">TPD2E001DZDR</text>
</g>
<g font-size="2.5" fill="#c0c0c0">
<text x="23.5" y="22.8">Ethernet and USB connectors with optional surge protection</text>
<text x="153" y="22.8">12VDC fan control</text>
</g>
<g font-size="2.5" fill="#808080">
<text x="24.1" y="40">826629-8</text>
<text x="81.2" y="41.3">L3</text>
<text x="102.8" y="48.9">X5</text>
<text x="177.9" y="57.1">UA78M12DCY</text>
<text x="184" y="54.5">IC2</text>
<text x="253.8" y="58.5">22-23-2031</text>
<text x="211.8" y="64.8">D2</text>
<text x="207.4" y="67">SKL16</text>
<text x="235" y="69">470u</text>
<text x="236.5" y="66.6">L4</text>
<text x="249.4" y="68.3">100u</text>
<text x="249.4" y="66.4">C14</text>
<text x="179.2" y="76.7">GND</text>
<text x="232" y="76.5">C15</text>
<text x="177.5" y="81.6">X2-4</text>
<text x="195.9" y="84">100R</text>
<text x="197.3" y="79.2">R14</text>
<text x="218.4" y="82.6">IRLL014N</text>
<text x="219" y="80">Q3</text>
<text x="232" y="79">47n</text>
<text x="201.1" y="88.1">R15</text>
<text x="231.1" y="88.4">R16</text>
<text x="29.4" y="92.1">GND</text>
<text x="201.2" y="90.3">47K</text>
<text x="231.1" y="90.6">1K</text>
<text x="209.7" y="99.7">GND</text>
<text x="236.2" y="104.8">+5V</text>
<text x="236.2" y="113.8">R17</text>
<text x="236.2" y="116">5K6</text>
<text x="177.5" y="122.2">X2-3</text>
<text x="102.8" y="131.5">LMJ2138812S0LOT6C</text>
<text x="236.2" y="130.6">10K</text>
<text x="236.2" y="128.4">R18</text>
<text x="97.1" y="134.5">GND</text>
<text x="24" y="142.5">100n</text>
<text x="25" y="140">C16</text>
<text x="227.4" y="140.3">GND</text>
<text x="24.1" y="154.3">826629-5</text>
<text x="81.2" y="156.3">X8</text>
<text x="81.2" y="167.8">2411-01</text>
<text x="60.1" y="170.6">R19</text>
<text x="61.5" y="175.4">0R</text>
</g>
<g font-size="2.5" fill="#800000">
<text x="110.9" y="113.6">Right LED (Yellow)</text>
<text x="113" y="123.7">Left LED (Green)</text>
<text x="19" y="187.3">Licensed under the TAPR Open Hardware License (www.tapr.org/OHL)</text>
<text x="19" y="189.9">More info at http://www.envox.hr/eez</text>
<text x="19" y="192.4">Repository: https://github.com/eez-open</text>
</g>
<g font-size="2.1" fill="#808080">
<text x="24.2" y="43.3">X6-8</text>
<text x="24.2" y="51">X6-7</text>
<text x="101.3" y="52.4">1</text>
<text x="101.3" y="60">4</text>
<text x="177.5" y="60">1</text>
<text x="181.4" y="61.1">VI</text>
<text x="182.8" y="64.7">GND</text>
<text x="186.3" y="61.1">VO</text>
<text x="192.1" y="60">3</text>
<text x="257.7" y="61.1">X4-1</text>
<text x="24.2" y="71.3">X6-6</text>
<text x="101.3" y="67.6">2</text>
<text x="183.7" y="67" transform="rotate(-90 183.7 67)">2</text>
<text x="257.7" y="71.3">X4-2</text>
<text x="24.2" y="73.8">X6-5</text>
<text x="101.3" y="72.7">3</text>
<text x="59" y="81.4">IO1</text>
<text x="59" y="84">IO2</text>
<text x="65.1" y="80.3">1</text>
<text x="65.1" y="82.9">3</text>
<text x="101.3" y="80.3">5</text>
<text x="42.9" y="87.9">2</text>
<text x="46.8" y="89.1">GND</text>
<text x="59" y="86.5">IO3</text>
<text x="59" y="89.1">IO4</text>
<text x="65.1" y="85.4">4</text>
<text x="65.1" y="87.9">5</text>
<text x="101.3" y="87.9">6</text>
<text x="24.2" y="99.2">X6-4</text>
<text x="99.3" y="105.7">8*3</text>
<text x="24.2" y="111.9">X6-2</text>
<text x="99.6" y="110.8">YA</text>
<text x="99.5" y="115.9">YC</text>
<text x="24.2" y="122.1">X6-1</text>
<text x="99.4" y="120.9">GA</text>
<text x="257.7" y="122.1">X4-3</text>
<text x="99.3" y="126">GC</text>
<text x="42.9" y="136.2">4</text>
<text x="46.8" y="137.3">VCC</text>
<text x="59" y="137.3">IO1</text>
<text x="65.1" y="136.2">2</text>
<text x="42.9" y="141.3">1</text>
<text x="46.8" y="142.4">GND</text>
<text x="59" y="142.4">IO2</text>
<text x="65.1" y="141.3">3</text>
<text x="24.2" y="157.6">X7-1</text>
<text x="24.2" y="160.2">X7-2</text>
<text x="75.9" y="156.5">1</text>
<text x="75.9" y="159">2</text>
<text x="75.9" y="161.6">3</text>
<text x="24.2" y="162.7">X7-3</text>
<text x="24.2" y="165.2">X7-4</text>
<text x="75.9" y="164.1">4</text>
<text x="24.2" y="172.9">X7-5</text>
</g>
<g font-size="2.1" fill="#800000">
<text x="139.7" y="53.5">1 TX+</text>
<text x="139.7" y="68.7">2 TX-</text>
<text x="139.7" y="73.8">3 RX+</text>
<text x="139.7" y="89.1">6 RX-</text>
<text x="139.7" y="96.7">4</text>
<text x="139.7" y="99.2">5</text>
<text x="139.7" y="104.3">7</text>
<text x="139.7" y="106.8">8</text>
</g>
<g font-size="2" fill="#f0f">
<text x="108.8" y="26.9">LED Link (Input) 1</text>
<text x="109.6" y="29.4">LED Act (Input) 2</text>
<text x="111.5" y="34.5">RX+ (Output) 4</text>
<text x="117.8" y="31.9">Shield 3</text>
<text x="112" y="37">RX- (Output) 5</text>
<text x="113.3" y="39.6">TX+ (Input) 6</text>
<text x="111.7" y="44.6">+3.3V (Input) 8</text>
<text x="113.8" y="42.1">TX- (Input) 7</text>
<text x="243.3" y="143.7">Fan sense (Yellow) 3</text>
<text x="249" y="141.1">Fan - (Black) 2</text>
<text x="249.7" y="138.6">Fan + (Red) 1</text>
<text x="118.5" y="153.8">Data- 2</text>
<text x="120" y="151.3">Vcc 1</text>
<text x="117.8" y="161.4">Shield 5</text>
<text x="118" y="156.4">Data+ 3</text>
<text x="119.6" y="158.9">Gnd 4</text>
</g>
<text font-size="2" fill="#808080" x="76.8" y="45.8">60R@100MHz</text>
<g font-size="1.8" fill="#008080">
<text x="34.9" y="41.9">+3V3</text>
<text x="36.8" y="49.6">ETH_OUT-</text>
<text x="160.5" y="61">VIN/1.2B</text>
<text x="36.8" y="69.9">ETH_OUT+</text>
<text x="36.8" y="72.4">ETH_IN-</text>
<text x="182.2" y="83.8">FAN_CONTROL</text>
<text x="36.8" y="97.8">ETH_IN+</text>
<text x="27" y="106.7">AC_EARTH/1.2B</text>
<text x="36.8" y="110.5">ETH_ACTLED</text>
<text x="36.8" y="120.7">ETH_LINKLED</text>
<text x="189.8" y="120.7">FAN_SENSE</text>
</g>
<text font-size="1.8" fill="#800000" x="249.4" y="65" transform="rotate(-90 249.4 65)">+</text>
<g font-size="1.8" fill="#800080">
<text x="189.8" y="123.2">3.3V logic level output</text>
<text x="23.5" y="181">Note 2.1: Mount X5 and X8 on the opposite (top) side of the PCB. Use 14 mm (e.g. Bossard B3X14/BN3320) for enclosure with 3 mm rear panel</text>
</g>
<g font-size="1.4" fill="#800000">
<text x="118.3" y="97.1" transform="rotate(-90 118.3 97.1)">75R</text>
<text x="121.9" y="96.9" transform="rotate(-90 121.9 96.9)">75R</text>
<text x="129.2" y="97.3">75R</text>
<text x="109.8" y="104.2">1 nF</text>
<text x="129.2" y="104.7">75R</text>
</g>
</svg>
